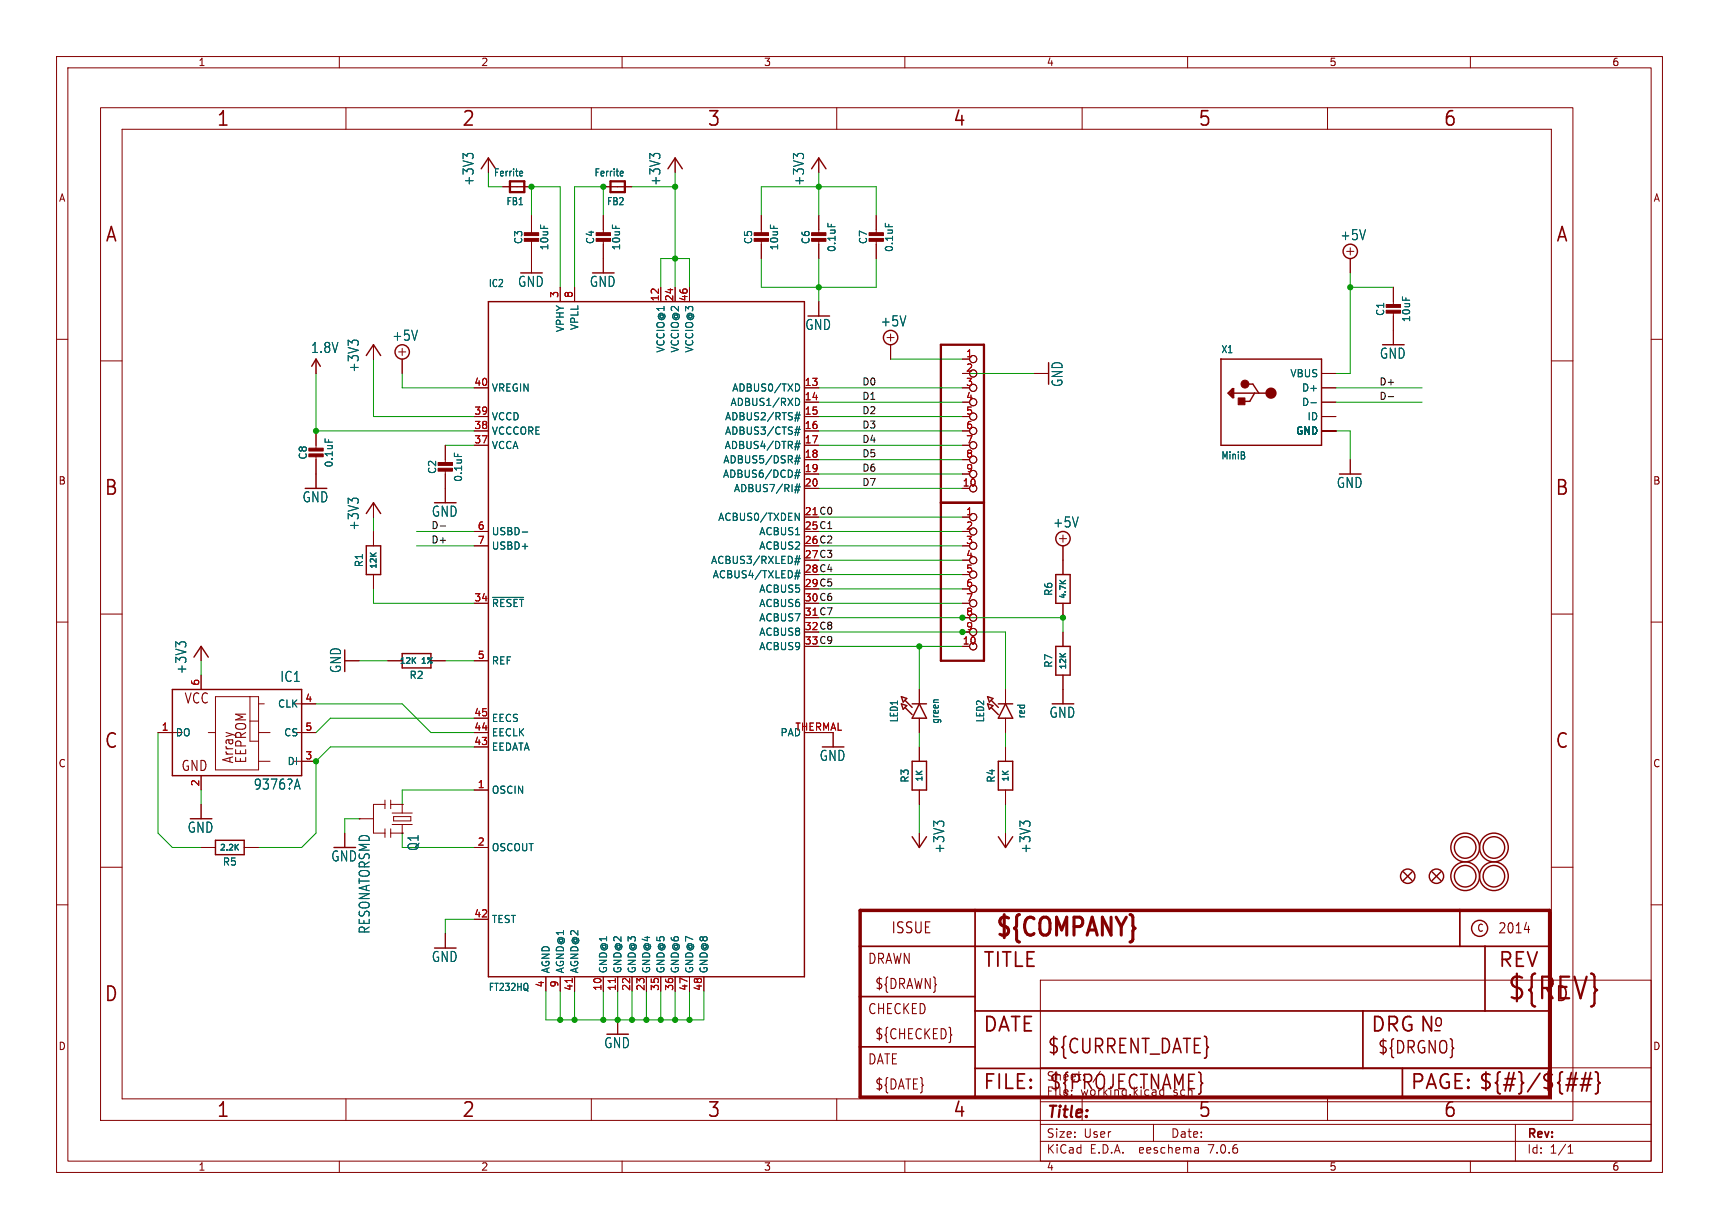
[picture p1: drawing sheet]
<svg xmlns="http://www.w3.org/2000/svg" width="304mm" height="217mm" viewBox="0 0 304 217" stroke-linecap="round" stroke-linejoin="round" font-family="sans-serif">
<g fill="none" stroke="#840000" stroke-width=".18">
<path d="M10 10h284v197.3h-284zM12 12h280v193.3h-280zM17.8 19h260.3v179.1h-260.3zM60 10v2M61.2 19v3.9M104.6 19v3.9M110 10v2M148 19v3.9M160 10v2M191.3 19v3.9M210 10v2M234.7 19v3.9"/>
<path d="M260 10v2M21.6 22.9h252.7v171.4h-252.7zM86.4 27.9v2.6M88.9 33h5.1M94 38.1v3.3M106.7 38.1v3.3M106.7 33h5.1M119.4 27.9v2.6M134.6 38.1v3.3M144.8 27.9v2.6M144.8 38.1v3.3M154.9 38.1v3.3"/>
<path d="M10 60h2M94 42.4v5.9M99.1 50.8v2.5M101.6 50.8v2.5M106.7 42.4v5.9M116.8 50.8v2.5M119.4 50.8v2.5M121.9 50.8v2.5M134.6 42.4v3.3M144.8 42.4v3.3M144.8 53.3v2.6M154.9 42.4v3.3"/>
<path d="M156.8 59.7h1.3M157.5 59.1v1.2M238.1 44.4h1.3M238.8 43.8v1.3M238.8 45.7v2.6M246.4 50.8v3.3M246.4 55.1v5.9M292 60h2M17.8 63.8h3.8M55.9 63.5v2.5M55.9 76.2v3.3M66 61v2.5"/>
<path d="M70.5 62.2h1.3M71.1 61.6v1.3M71.1 63.5v2.5M78.7 78.7v3.3M83.8 76.2h2.6M83.8 68.6h2.6M83.8 73.7h2.6M83.8 78.7h2.6M142.2 76.2h2.6M142.2 68.6h2.6M142.2 71.1h2.6M142.2 73.7h2.6"/>
<path d="M142.2 78.7h2.6M157.5 61v2.5M170.2 76.2h1.2M170.2 68.6h1.2M170.2 73.7h1.2M170.2 63.5h1.2M170.2 78.7h1.2M182.9 66h2.5M233.7 66h2.5M233.7 76.2h2.5M233.7 68.6h2.5M233.7 71.1h2.5"/>
<path d="M233.7 73.7h2.5M274.3 63.8h3.8M55.9 80.5v5.9M66 88.9v2.5M66 94v2.5M78.7 83.1v5.8M83.8 96.5h2.6M83.8 94h2.6M142.2 81.3h2.6M142.2 83.8h2.6M142.2 86.4h2.6M170.2 81.3h1.2"/>
<path d="M170.2 83.8h1.2M170.2 91.4h1.2M170.2 96.5h1.2M187.3 95.2h1.3M188 94.6v1.3M188 96.5v5.1M238.8 81.3v2.5M10 110h2M17.8 108.6h3.8M35.6 114.3v2.5M35.6 119.4v2.5M61 116.8h2.5"/>
<path d="M66 101.6v2.5M68.6 116.8h2.5M76.2 116.8h2.5M83.8 116.8h2.6M83.8 106.7h2.6M170.2 101.6h1.2M170.2 104.1h1.2M170.2 106.7h1.2M170.2 109.2h1.2M170.2 111.8h1.2M188 106.7v2.5M188 111.8v2.5"/>
<path d="M188 119.4v5.1M274.3 108.6h3.8M292 110h2M27.9 129.5h4.4M35.6 137.2v2.5M36.8 129.5h1.3M38.1 123.2h7.6v12.9h-7.6zM44.2 131.1h1.5M44.2 123.2v4.3h1.5M45.7 134.6h2.1M45.7 129.5h2.1M45.7 124.5h1"/>
<path d="M51.8 134.6h4.1M51.8 129.5h4.1M51.8 124.5h4.1M83.8 129.5h2.6M83.8 139.7h2.6M83.8 132.1h2.6M83.8 127h2.6M142.2 129.5h5.1v2.6M162.6 121.9v2.6M162.6 127v2.5M162.6 132.1v2.5M162.6 139.7v2.5"/>
<path d="M177.8 121.9v2.6M177.8 127v2.5M177.8 132.1v2.5M177.8 139.7v2.5M10 160h2M17.8 153.4h3.8M35.6 142.2v2.6M35.6 149.9h2.5M43.2 149.9h2.5M61 147.3v2.6M63.5 144.8h.1M63.5 144.8h2.5"/>
<path d="M68.1 142.2h-2.1v5.1h2.1M68.1 141.5v1.5M68.1 146.6v1.5M69.1 142.2h2M69.1 141.5v1.5M69.1 146.6v1.5M69.1 147.3h2M69.3 143.8h3.6M69.3 145.8h3.6M69.6 144.4h3v.8h-3zM71.1 142.2h.1M71.1 147.3h.1"/>
<path d="M71.1 142.2v1.6M71.1 145.8v1.5M83.8 149.9h2.6M162.6 147.3v2.6M177.8 147.3v2.6M274.3 153.4h3.8M292 160h2M78.7 165.1v2.5M83.8 162.6h2.6M96.5 172.7v2.6M99.1 172.7v2.6M101.6 172.7v2.6"/>
<path d="M106.7 172.7v2.6M109.2 172.7v2.6M111.8 172.7v2.6M114.3 172.7v2.6M116.8 172.7v2.6M119.4 172.7v2.6M121.9 172.7v2.6M124.5 172.7v2.6M184 173.3h108v32h-108zM61.2 194.3v3.8M104.6 194.3v3.8M109.2 180.3v2.6"/>
<path d="M148 194.3v3.8M184 198.8h108M184 194.8h108M184 188.8h108M191.3 194.3v3.8M204 198.8v3M234.7 194.3v3.8M268 198.8v6.5M60 205.3v2M110 205.3v2M160 205.3v2M184 201.8h108"/>
<path d="M210 205.3v2M211.8 203l.1 .9M211.9 203.8l-.1 .1M211.9 203.3h-.1M260 205.3v2M277.3 203.9h.8M277.3 202.8l.4-.4v1.5"/>
<circle cx="172.1" cy="63.5" r=".63"/>
<circle cx="172.1" cy="73.7" r=".63"/>
<circle cx="172.1" cy="76.2" r=".63"/>
<circle cx="172.1" cy="68.6" r=".63"/>
<circle cx="172.1" cy="78.7" r=".63"/>
<circle cx="172.1" cy="66" r=".63"/>
<circle cx="172.1" cy="71.1" r=".63"/>
<circle cx="172.1" cy="96.5" r=".63"/>
<circle cx="172.1" cy="99.1" r=".63"/>
<circle cx="172.1" cy="86.4" r=".63"/>
<circle cx="172.1" cy="83.8" r=".63"/>
<circle cx="172.1" cy="91.4" r=".63"/>
<circle cx="172.1" cy="81.3" r=".63"/>
<circle cx="172.1" cy="94" r=".63"/>
<circle cx="172.1" cy="104.1" r=".63"/>
<circle cx="172.1" cy="114.3" r=".63"/>
<circle cx="172.1" cy="109.2" r=".63"/>
<circle cx="172.1" cy="101.6" r=".63"/>
<circle cx="172.1" cy="106.7" r=".63"/>
<circle cx="172.1" cy="111.8" r=".63"/>
</g>
<g fill="none" stroke="#840000" stroke-width=".25">
<path d="M85.1 29.8l1.3-1.9 1.2 1.9M118.1 29.8l1.3-1.9 1.2 1.9M143.5 29.8l1.3-1.9 1.2 1.9M86.4 53.3h55.8v119.4h-55.8zM55.1 64.8l.8-1.3 .7 1.3M64.8 62.9l1.2-1.9 1.3 1.9M215.9 63.5h17.8v15.2h-17.8v-15.2M217.3 69.5l.4-.4v.8l-.2-.2v-.2M217.9 68.7h.2v1.6h-.2l-.8-.8zM217.9 68.7v1.4M218.1 69.5h6.6M220.5 67.9h1l1.1 1.6"/>
<path d="M221.8 69.5l-.8 1.5h-1.2M64.8 96.5h2.5v5.1h-2.5zM64.8 90.8l1.2-1.9 1.3 1.9M34.3 116.2l1.3-1.9 1.2 1.9M71.1 115.6h5.1v2.5h-5.1zM186.7 114.3h2.5v5.1h-2.5zM186.7 101.6h2.5v5.1h-2.5zM30.5 121.9h22.8v15.3h-22.8zM159.4 124.5l.9 .3-.6 .6zM159.4 123.2l.9 .3-.6 .6zM160 125.1l1.3 1.3M160 123.8l1.3 1.3"/>
<path d="M161.3 124.5h2.5M161.3 134.6h2.5v5.1h-2.5zM162.6 124.5l1.2 2.5h-2.5zM174.6 124.5l1 .3-.7 .6zM174.6 123.2l1 .3-.7 .6zM175.3 125.1l1.2 1.3M175.3 123.8l1.2 1.3M176.5 124.5h2.6M176.5 134.6h2.6v5.1h-2.6zM177.8 124.5l1.3 2.5h-2.6zM38.1 148.6h5.1v2.5h-5.1zM161.3 148l1.3 1.9 1.2-1.9"/>
<path d="M176.5 148l1.3 1.9 1.3-1.9M248.2 154.2l1.5 1.5M249.7 154.2l-1.5 1.5M253.2 154.2l1.6 1.5M254.8 154.2l-1.6 1.5"/>
<circle cx="157.5" cy="59.7" r="1.27"/>
<circle cx="238.8" cy="44.4" r="1.27"/>
<circle cx="71.1" cy="62.2" r="1.27"/>
<circle cx="188" cy="95.2" r="1.27"/>
<circle cx="248.9" cy="154.9" r="1.27"/>
<circle cx="254" cy="154.9" r="1.27"/>
<circle cx="259.1" cy="154.9" r="2.54"/>
<circle cx="259.1" cy="149.9" r="2.54"/>
<circle cx="259.1" cy="149.9" r="1.9"/>
<circle cx="259.1" cy="154.9" r="1.9"/>
<circle cx="264.2" cy="149.9" r="2.54"/>
<circle cx="264.2" cy="154.9" r="2.54"/>
<circle cx="264.2" cy="149.9" r="1.9"/>
<circle cx="264.2" cy="154.9" r="1.9"/>
<circle cx="261.6" cy="164.2" r="1.42"/>
</g>
<g fill="none" stroke="#006464" stroke-width=".18">
<path d="M82.6 27.6l-.7-.5v1M82.7 27.2h.8M92.1 30.3h.3v.3l-.5 .1M92.4 31.1h-.3M109.8 30.3h.3l.1 .3-.5 .1M110.1 31.1h-.3M115.6 27.6l-.7-.5v1M115.8 27.2h.7M141 27.6l-.7-.5v1M141.2 27.2h.7M146.4 39.5v.6M156.5 39.5v.6"/>
<path d="M57.5 77.6v.6M62.2 60.7l-.6-.5v.9M62.4 60.2h.8M140.5 73.9h.9M140.5 76.5h.9M140.5 79h.9M140.6 73.4h.9M140.6 75.9h.9M140.6 78.5h.9M140.7 70.4a.64 .64 0 0 1 .7 .7 .64 .64 0 0 1-.7 .6M141 67.9a.68 .68 0 0 1 .4 .6 .68 .68 0 0 1-.4 .7M141 72.8l-.4 1.7"/>
<path d="M141 75.4l-.4 1.6M141 77.9l-.4 1.7M141.4 72.8l-.4 1.7M141.4 75.4l-.4 1.6M141.4 77.9l-.4 1.7M231.8 71.2h1M62.2 88.6l-.6-.5v.9M62.4 88.2h.8M80.3 80.1v.6M92.4 94.1h.9M140.5 81.6h.9M140.5 84.1h.9"/>
<path d="M140.5 86.6h.9M140.5 99.3h.9M140.6 90.7l.7 1.3v-1.3M140.6 81h.9M140.6 83.6h.9M140.6 86.1h.9M140.6 98.8h.9M141 80.5l-.4 1.6M141 83l-.4 1.6M141 85.5l-.4 1.7M141 98.2l-.4 1.7M141.4 80.5l-.4 1.6"/>
<path d="M141.4 83l-.4 1.6M141.4 85.5l-.4 1.7M141.4 98.2l-.4 1.7M31.8 114l-.7-.5v.9M31.9 113.6h.8M87.1 105.6h5.5M140.5 101.9h.9M140.6 101.3h.9M141 100.8l-.4 1.6M141.4 100.8l-.4 1.6M52.2 139h.7M52.6 137.8l.5 1.7"/>
<path d="M165.8 145.7l-.7-.5v.9M166 145.3h.7M181 145.7l-.7-.5v.9M181.2 145.3h.8"/>
</g>
<g fill="#840000" stroke="#840000" stroke-width=".18">
<path d="M218.9 70.4h1.2v1.2h-1.2z"/>
<path d="M92.7 42.2h2.5v.5h-2.5z"/>
<path d="M92.7 41.1h2.5v.6h-2.5z"/>
<path d="M105.4 42.2h2.5v.5h-2.5z"/>
<path d="M105.4 41.1h2.5v.6h-2.5z"/>
<path d="M77.5 82.8h2.5v.5h-2.5z"/>
<path d="M77.5 81.8h2.5v.5h-2.5z"/>
<path d="M54.6 80.3h2.5v.5h-2.5z"/>
<path d="M54.6 79.2h2.5v.6h-2.5z"/>
<path d="M245.1 54.9h2.5v.5h-2.5z"/>
<path d="M245.1 53.8h2.5v.6h-2.5z"/>
<path d="M133.3 42.2h2.6v.5h-2.6z"/>
<path d="M133.3 41.1h2.6v.6h-2.6z"/>
<path d="M143.5 42.2h2.5v.5h-2.5z"/>
<path d="M143.5 41.1h2.5v.6h-2.5z"/>
<path d="M153.7 42.2h2.5v.5h-2.5z"/>
<path d="M153.7 41.1h2.5v.6h-2.5z"/>
<circle cx="220.1" cy="67.9" r=".7"/>
</g>
<circle cx="224.7" cy="69.5" r=".5" fill="none" stroke="#840000" stroke-width="1"/>
<path d="M90.2 32.1h2.5v1.9h-2.5zM107.9 32.1h2.6v1.9h-2.6zM166.4 61h7.6v55.8h-7.6zM166.4 88.9h7.6" fill="none" stroke="#840000" stroke-width=".41"/>
<path d="M152.1 161h121.9v33h-121.9z" fill="none" stroke="#840000" stroke-width=".61"/>
<path d="M152.1 176.2h20.3M152.1 167.3h121.9M172.4 161v33M172.4 178.8h101.6M241 178.8v10.1M258.1 161v6.3M262.6 167.3v11.5M152.1 185.1h20.3M172.4 188.9h101.6M248 188.9v5.1" fill="none" stroke="#840000" stroke-width=".3"/>
<path d="M276.9 191.8h1.8M277.1 190.8h1.9M278.7 189.7l-.7 3.2M279.4 191.8h1.9M279.7 190.8h1.8M280.4 189.7l-.7 3.2M281.3 189.7l-.8 3.2M282.1 189.5l.4 .2 .1 .2v1.2l.3 .4-.3 .3v1.2l-.1 .3-.4 .1" fill="none" stroke="#840000" stroke-width=".32"/>
<path d="M269.5 164.4h1M168.2 182.9l.1 .1-.1 .1" fill="none" stroke="#840000" stroke-width=".19"/>
<path d="M101.2 173v.7M108.8 173v.7" fill="none" stroke="#a90000" stroke-width=".18"/>
<path d="M245.5 70.1h.9M77.8 93h1" fill="none" stroke="#0f0f0f" stroke-width=".18"/>
<g fill="none" stroke="#009600" stroke-width=".18">
<path d="M86.4 30.5v2.5h2.5M94 38.1v-5.1h5.1v17.8M106.7 38.1v-5.1h-5.1v17.8M111.8 33h7.6M119.4 30.5v20.3M134.6 38.1v-5.1h20.3v5.1M144.8 30.5v7.6M116.8 50.8v-5.1h5.1v5.1M134.6 45.7v5.1h20.3v-5.1M144.8 45.7v7.6M238.8 50.8h7.6M238.8 48.3v17.7h-2.6"/>
<path d="M55.9 66v10.2h27.9M66 63.5v10.2h17.8M71.1 66v2.6h12.7M78.7 78.7h5.1M144.8 71.1h25.4M144.8 68.6h25.4M144.8 78.7h25.4M144.8 73.7h25.4M144.8 76.2h25.4M157.5 63.5h12.7M170.2 66h12.7M236.2 71.1h15.3"/>
<path d="M236.2 68.6h15.3M236.2 76.2h2.6v5.1M66 91.4v2.6M73.7 96.5h10.1M73.7 94h10.1M144.8 81.3h25.4M144.8 86.4h25.4M144.8 91.4h25.4M144.8 83.8h25.4M144.8 96.5h25.4M144.8 99.1h25.4M144.8 94h25.4"/>
<path d="M35.6 116.8v2.6M63.5 116.8h5.1M66 104.1v2.6h17.8M78.7 116.8h5.1M144.8 109.2h43.2v2.6M144.8 111.8h33v10.1M144.8 114.3h25.4M144.8 101.6h25.4M144.8 104.1h25.4M144.8 106.7h25.4M162.6 114.3v7.6M27.9 129.5v17.8l2.6 2.6h5.1"/>
<path d="M35.6 139.7v2.5M55.9 124.5h15.2l5.1 5h7.6M83.8 132.1h-25.4l-2.5 2.5v12.7l-2.6 2.6h-7.6M83.8 139.7h-12.7v2.5M83.8 127h-25.4l-2.5 2.5M162.6 129.5v2.6M177.8 129.5v2.6M63.5 144.8h-2.5v2.5M71.1 147.3v2.6h12.7M162.6 142.2v5.1M177.8 142.2v5.1M83.8 162.6h-5.1v2.5"/>
<path d="M96.5 175.3v5h28v-5M99.1 175.3v5M101.6 175.3v5M106.7 175.3v5M109.2 175.3v5M111.8 175.3v5M114.3 175.3v5M116.8 175.3v5M119.4 175.3v5M121.9 175.3v5"/>
</g>
<g fill="#009600" stroke="#009600" stroke-width=".18">
<circle cx="106.7" cy="33" r=".46"/>
<circle cx="55.9" cy="76.2" r=".46"/>
<circle cx="94" cy="33" r=".46"/>
<circle cx="121.9" cy="180.3" r=".46"/>
<circle cx="116.8" cy="180.3" r=".46"/>
<circle cx="114.3" cy="180.3" r=".46"/>
<circle cx="119.4" cy="180.3" r=".46"/>
<circle cx="170.2" cy="109.2" r=".46"/>
<circle cx="111.8" cy="180.3" r=".46"/>
<circle cx="109.2" cy="180.3" r=".46"/>
<circle cx="170.2" cy="111.8" r=".46"/>
<circle cx="162.6" cy="114.3" r=".46"/>
<circle cx="238.8" cy="50.8" r=".46"/>
<circle cx="119.4" cy="33" r=".46"/>
<circle cx="119.4" cy="45.7" r=".46"/>
<circle cx="144.8" cy="50.8" r=".46"/>
<circle cx="144.8" cy="33" r=".46"/>
<circle cx="188" cy="109.2" r=".46"/>
<circle cx="101.6" cy="180.3" r=".46"/>
<circle cx="99.1" cy="180.3" r=".46"/>
<circle cx="106.7" cy="180.3" r=".46"/>
<circle cx="55.9" cy="134.6" r=".46"/>
</g>
<text font-size="5.3" fill="#840000" x="266.4" y="177.3">${REV}</text>
<text font-size="4.4" fill="#840000" x="175.7" y="166.3">${COMPANY}</text>
<g font-size="3.5" fill="#840000">
<text x="38.2" y="22.7">1</text>
<text x="81.6" y="22.7">2</text>
<text x="125" y="22.7">3</text>
<text x="168.4" y="22.7">4</text>
<text x="211.8" y="22.7">5</text>
<text x="255.1" y="22.7">6</text>
<text x="18.5" y="43.1">A</text>
<text x="275" y="43.1">A</text>
<text x="18.3" y="87.9">B</text>
<text x="274.9" y="87.9">B</text>
<text x="18.3" y="132.7">C</text>
<text x="274.9" y="132.7">C</text>
<text x="173.7" y="171.4">TITLE</text>
<text x="264.8" y="171.4">REV</text>
<text x="18.3" y="177.4">D</text>
<text x="274.9" y="177.4">D</text>
<text x="173.7" y="182.9">DATE</text>
<text x="242.3" y="182.9">DRG N</text>
<text x="185.1" y="186.7">${CURRENT_DATE}</text>
<text x="38.2" y="197.9">1</text>
<text x="81.6" y="197.9">2</text>
<text x="125" y="197.9">3</text>
<text x="168.4" y="197.9">4</text>
<text x="173.7" y="193">FILE:</text>
<text x="185.4" y="193">${PROJECTNAME}</text>
<text x="211.8" y="197.9">5</text>
<text x="249.3" y="193">PAGE: ${#}/${##}</text>
<text x="255.1" y="197.9">6</text>
</g>
<g font-size="3" fill="#840000">
<text x="253.4" y="181.9">o</text>
<text x="243.5" y="186.6">${DRGNO}</text>
</g>
<text font-size="2.8" fill="#840000" x="185" y="198.2">Title:</text>
<text font-size="2.7" fill="#840000" x="157.5" y="165.3">ISSUE</text>
<g font-size="2.5" fill="#006464">
<text x="84" y="33" transform="rotate(-90 84 33)">+3V3</text>
<text x="117" y="33" transform="rotate(-90 117 33)">+3V3</text>
<text x="142.4" y="33" transform="rotate(-90 142.4 33)">+3V3</text>
<text x="236.9" y="42.7">+5V</text>
<text x="91.5" y="50.9">GND</text>
<text x="104.2" y="50.9">GND</text>
<text x="142.3" y="58.6">GND</text>
<text x="155.6" y="57.9">+5V</text>
<text x="54.9" y="62.6">1.8V</text>
<text x="63.6" y="66" transform="rotate(-90 63.6 66)">+3V3</text>
<text x="69.3" y="60.5">+5V</text>
<text x="243.9" y="63.6">GND</text>
<text x="188.1" y="68.5" transform="rotate(-90 188.1 68.5)">GND</text>
<text x="53.4" y="89">GND</text>
<text x="236.3" y="86.5">GND</text>
<text x="63.6" y="93.9" transform="rotate(-90 63.6 93.9)">+3V3</text>
<text x="76.3" y="91.6">GND</text>
<text x="186.1" y="93.5">+5V</text>
<text x="33.2" y="119.3" transform="rotate(-90 33.2 119.3)">+3V3</text>
<text x="60.5" y="119.1" transform="rotate(-90 60.5 119.1)">GND</text>
<text x="49.5" y="120.8">IC1</text>
<text x="185.5" y="127.1">GND</text>
<text x="144.8" y="134.8">GND</text>
<text x="44.8" y="139.8">9376?A</text>
<text x="33.1" y="147.5">GND</text>
<text x="58.5" y="152.5">GND</text>
<text x="74.2" y="150.6" transform="rotate(-90 74.2 150.6)">Q1</text>
<text x="167.2" y="151" transform="rotate(-90 167.2 151)">+3V3</text>
<text x="182.4" y="151" transform="rotate(-90 182.4 151)">+3V3</text>
<text x="65.6" y="165.2" transform="rotate(-90 65.6 165.2)">RESONATORSMD</text>
<text x="76.3" y="170.3">GND</text>
<text x="106.7" y="185.6">GND</text>
</g>
<g font-size="2.5" fill="#840000">
<text x="32.5" y="124.7">VCC</text>
<text x="32" y="136.6">GND</text>
<text x="41.5" y="135.1" transform="rotate(-90 41.5 135.1)">Array</text>
<text x="43.8" y="135.1" transform="rotate(-90 43.8 135.1)">EEPROM</text>
<text x="264.8" y="165.3">2014</text>
<text x="153.4" y="170.7">DRAWN</text>
<text x="153.4" y="179.6">CHECKED</text>
<text x="154.6" y="175.2">${DRAWN}</text>
<text x="154.6" y="184">${CHECKED}</text>
<text x="153.4" y="188.5">DATE</text>
<text x="154.6" y="192.9">${DATE}</text>
</g>
<g font-size="2.1" fill="#840000">
<text x="185" y="191.3">Sheet:</text>
<text x="193.2" y="191.3">/</text>
<text x="185" y="194">File:</text>
<text x="191" y="194">working.kicad_sch</text>
<text x="185" y="201.4">Size:</text>
<text x="191.6" y="201.4">User</text>
<text x="207" y="201.4">Date:</text>
<text x="270" y="201.6">Rev:</text>
<text x="185" y="204.2">KiCad</text>
<text x="192.7" y="204.2">E.D.A.</text>
<text x="201.6" y="204.2">eeschema</text>
<text x="213.9" y="204.2">7.0.6</text>
<text x="270" y="204.2">Id:</text>
<text x="274" y="204.2">1/1</text>
</g>
<g font-size="1.8" fill="#840000">
<text x="35" y="11.9">1</text>
<text x="85" y="11.9">2</text>
<text x="135" y="11.9">3</text>
<text x="185" y="11.9">4</text>
<text x="235" y="11.9">5</text>
<text x="285" y="11.9">6</text>
<text x="10.3" y="35.9">A</text>
<text x="292.3" y="35.9">A</text>
<text x="10.3" y="85.9">B</text>
<text x="292.2" y="85.9">B</text>
<text x="142.2" y="93.7">25 C1</text>
<text x="142.2" y="96.3">26 C2</text>
<text x="142.2" y="98.8">27 C3</text>
<text x="142.2" y="101.3">28 C4</text>
<text x="142.2" y="103.9">29 C5</text>
<text x="142.2" y="106.4">30 C6</text>
<text x="142.2" y="111.5">32 C8</text>
<text x="142.2" y="114">33 C9</text>
<text x="10.3" y="135.9">C</text>
<text x="292.2" y="135.9">C</text>
<text x="261.1" y="165">C</text>
<text x="10.3" y="185.9">D</text>
<text x="292.2" y="185.9">D</text>
<text x="35" y="207.2">1</text>
<text x="85" y="207.2">2</text>
<text x="135" y="207.2">3</text>
<text x="185" y="207.2">4</text>
<text x="235" y="207.2">5</text>
<text x="285" y="207.2">6</text>
</g>
<g font-size="1.8" fill="#006464">
<text x="87.3" y="31.4">Ferrite</text>
<text x="105" y="31.4">Ferrite</text>
<text x="89.5" y="36.5">FB1</text>
<text x="107.2" y="36.5">FB2</text>
<text x="92.6" y="43.3" transform="rotate(-90 92.6 43.3)">C3</text>
<text x="97.1" y="44.4" transform="rotate(-90 97.1 44.4)">10uF</text>
<text x="105.3" y="43.3" transform="rotate(-90 105.3 43.3)">C4</text>
<text x="109.8" y="44.4" transform="rotate(-90 109.8 44.4)">10uF</text>
<text x="133.2" y="43.3" transform="rotate(-90 133.2 43.3)">C5</text>
<text x="137.8" y="44.4" transform="rotate(-90 137.8 44.4)">10uF</text>
<text x="143.4" y="43.3" transform="rotate(-90 143.4 43.3)">C6</text>
<text x="147.9" y="44.7" transform="rotate(-90 147.9 44.7)">0.1uF</text>
<text x="153.5" y="43.3" transform="rotate(-90 153.5 43.3)">C7</text>
<text x="158.1" y="44.7" transform="rotate(-90 158.1 44.7)">0.1uF</text>
<text x="86.3" y="51">IC2</text>
<text x="99.9" y="58.8" transform="rotate(-90 99.9 58.8)">VPHY</text>
<text x="102.5" y="58.5" transform="rotate(-90 102.5 58.5)">VPLL</text>
<text x="245" y="56" transform="rotate(-90 245 56)">C1</text>
<text x="249.5" y="57.1" transform="rotate(-90 249.5 57.1)">10uF</text>
<text x="117.7" y="62.5" transform="rotate(-90 117.7 62.5)">VCCIO@1</text>
<text x="120.2" y="62.5" transform="rotate(-90 120.2 62.5)">VCCIO@2</text>
<text x="122.8" y="62.5" transform="rotate(-90 122.8 62.5)">VCCIO@3</text>
<text x="215.9" y="62.7">X1</text>
<text x="86.9" y="69.4">VREGIN</text>
<text x="129.1" y="72">ADBUS1/RXD</text>
<text x="129.4" y="69.4">ADBUS0/TXD</text>
<text x="228.1" y="66.9">VBUS</text>
<text x="230.1" y="69.4">D+</text>
<text x="230.1" y="72">D-</text>
<text x="86.9" y="77.1">VCCCORE</text>
<text x="86.9" y="74.5">VCCD</text>
<text x="128.1" y="74.5">ADBUS2/RTS#</text>
<text x="128.1" y="77.1">ADBUS3/CTS#</text>
<text x="229.1" y="77.1">GND</text>
<text x="231.1" y="74.5">ID</text>
<text x="54.5" y="81.4" transform="rotate(-90 54.5 81.4)">C8</text>
<text x="59" y="82.8" transform="rotate(-90 59 82.8)">0.1uF</text>
<text x="77.3" y="83.9" transform="rotate(-90 77.3 83.9)">C2</text>
<text x="86.9" y="79.6">VCCA</text>
<text x="127.8" y="82.1">ADBUS5/DSR#</text>
<text x="128" y="79.6">ADBUS4/DTR#</text>
<text x="215.9" y="81.4">MiniB</text>
<text x="81.9" y="85.3" transform="rotate(-90 81.9 85.3)">0.1uF</text>
<text x="127.7" y="84.7">ADBUS6/DCD#</text>
<text x="129.7" y="87.2">ADBUS7/RI#</text>
<text x="86.9" y="94.8">USBD-</text>
<text x="126.9" y="92.3">ACBUS0/TXDEN</text>
<text x="134.2" y="94.8">ACBUS1</text>
<text x="64.4" y="100.4" transform="rotate(-90 64.4 100.4)">R1</text>
<text x="86.9" y="97.4">USBD+</text>
<text x="125.6" y="99.9">ACBUS3/RXLED#</text>
<text x="134.2" y="97.4">ACBUS2</text>
<text x="86.9" y="107.5">~{RESET}</text>
<text x="125.9" y="102.5">ACBUS4/TXLED#</text>
<text x="134.2" y="105">ACBUS5</text>
<text x="134.2" y="107.5">ACBUS6</text>
<text x="186.3" y="105.5" transform="rotate(-90 186.3 105.5)">R6</text>
<text x="134.2" y="110.1">ACBUS7</text>
<text x="134.2" y="112.6">ACBUS8</text>
<text x="86.9" y="117.7">REF</text>
<text x="134.2" y="115.2">ACBUS9</text>
<text x="186.3" y="118.2" transform="rotate(-90 186.3 118.2)">R7</text>
<text x="49.1" y="125.3">CLK</text>
<text x="72.3" y="120.2">R2</text>
<text x="31" y="130.4">DO</text>
<text x="50.1" y="130.4">CS</text>
<text x="86.9" y="130.4">EECLK</text>
<text x="86.9" y="127.9">EECS</text>
<text x="137.9" y="130.4">PAD</text>
<text x="159" y="127.8" transform="rotate(-90 159 127.8)">LED1</text>
<text x="166.2" y="128.1" transform="rotate(-90 166.2 128.1)">green</text>
<text x="174.2" y="127.8" transform="rotate(-90 174.2 127.8)">LED2</text>
<text x="181.5" y="127.1" transform="rotate(-90 181.5 127.1)">red</text>
<text x="50.8" y="135.5">DI</text>
<text x="86.9" y="132.9">EEDATA</text>
<text x="86.9" y="140.6">OSCIN</text>
<text x="160.9" y="138.5" transform="rotate(-90 160.9 138.5)">R3</text>
<text x="176.1" y="138.5" transform="rotate(-90 176.1 138.5)">R4</text>
<text x="39.3" y="153.3">R5</text>
<text x="86.9" y="150.7">OSCOUT</text>
<text x="86.9" y="163.4">TEST</text>
<text x="97.4" y="172.2" transform="rotate(-90 97.4 172.2)">AGND</text>
<text x="99.9" y="172.2" transform="rotate(-90 99.9 172.2)">AGND@1</text>
<text x="102.5" y="172.2" transform="rotate(-90 102.5 172.2)">AGND@2</text>
<text x="107.5" y="172.2" transform="rotate(-90 107.5 172.2)">GND@1</text>
<text x="110.1" y="172.2" transform="rotate(-90 110.1 172.2)">GND@2</text>
<text x="112.6" y="172.2" transform="rotate(-90 112.6 172.2)">GND@3</text>
<text x="115.2" y="172.2" transform="rotate(-90 115.2 172.2)">GND@4</text>
<text x="117.7" y="172.2" transform="rotate(-90 117.7 172.2)">GND@5</text>
<text x="120.2" y="172.2" transform="rotate(-90 120.2 172.2)">GND@6</text>
<text x="122.8" y="172.2" transform="rotate(-90 122.8 172.2)">GND@7</text>
<text x="125.3" y="172.2" transform="rotate(-90 125.3 172.2)">GND@8</text>
<text x="86.3" y="175.4">FT232HQ</text>
</g>
<g font-size="1.8" fill="#a90000">
<text x="98.8" y="52.8" transform="rotate(-90 98.8 52.8)">3</text>
<text x="101.3" y="52.8" transform="rotate(-90 101.3 52.8)">8</text>
<text x="116.6" y="53.4" transform="rotate(-90 116.6 53.4)">12</text>
<text x="119.1" y="53.4" transform="rotate(-90 119.1 53.4)">24</text>
<text x="121.7" y="53.4" transform="rotate(-90 121.7 53.4)">46</text>
<text x="170.7" y="63.2">1</text>
<text x="170.7" y="65.8">2</text>
<text x="83.8" y="68.3">40</text>
<text x="142.2" y="68.3">13</text>
<text x="142.2" y="70.9">14</text>
<text x="170.7" y="68.3">3</text>
<text x="170.7" y="70.9">4</text>
<text x="83.8" y="75.9">38</text>
<text x="83.8" y="73.4">39</text>
<text x="142.2" y="73.4">15</text>
<text x="142.2" y="75.9">16</text>
<text x="170.7" y="73.4">5</text>
<text x="170.7" y="75.9">6</text>
<text x="83.8" y="78.5">37</text>
<text x="142.2" y="78.5">17</text>
<text x="142.2" y="81">18</text>
<text x="142.2" y="83.6">19</text>
<text x="170.7" y="78.5">7</text>
<text x="170.7" y="81">8</text>
<text x="170.7" y="83.6">9</text>
<text x="142.2" y="86.1">20</text>
<text x="170.1" y="86.1">10</text>
<text x="84.4" y="93.7">6</text>
<text x="142.2" y="91.2">21 C0</text>
<text x="142.2" y="91.2">21</text>
<text x="142.2" y="93.7">25</text>
<text x="170.7" y="91.2">1</text>
<text x="170.7" y="93.7">2</text>
<text x="84.4" y="96.3">7</text>
<text x="142.2" y="96.3">26</text>
<text x="142.2" y="98.8">27</text>
<text x="142.2" y="101.3">28</text>
<text x="170.7" y="96.3">3</text>
<text x="170.7" y="98.8">4</text>
<text x="170.7" y="101.3">5</text>
<text x="83.8" y="106.4">34</text>
<text x="142.2" y="103.9">29</text>
<text x="142.2" y="106.4">30</text>
<text x="170.7" y="103.9">6</text>
<text x="170.7" y="106.4">7</text>
<text x="142.2" y="109">31 C7</text>
<text x="142.2" y="109">31</text>
<text x="142.2" y="111.5">32</text>
<text x="170.7" y="109">8</text>
<text x="170.7" y="111.5">9</text>
<text x="84.4" y="116.6">5</text>
<text x="142.2" y="114">33</text>
<text x="170.1" y="114">10</text>
<text x="35.3" y="121.4" transform="rotate(-90 35.3 121.4)">6</text>
<text x="53.9" y="124.2">4</text>
<text x="28.5" y="129.3">1</text>
<text x="53.9" y="129.3">5</text>
<text x="83.8" y="131.8">43</text>
<text x="83.8" y="129.3">44</text>
<text x="83.8" y="126.7">45</text>
<text x="140.5" y="129.3">THERMAL</text>
<text x="53.9" y="134.4">3</text>
<text x="35.3" y="139.1" transform="rotate(-90 35.3 139.1)">2</text>
<text x="84.4" y="139.4">1</text>
<text x="84.4" y="149.6">2</text>
<text x="83.8" y="162.3">42</text>
<text x="96.3" y="174.7" transform="rotate(-90 96.3 174.7)">4</text>
<text x="98.8" y="174.7" transform="rotate(-90 98.8 174.7)">9</text>
<text x="101.3" y="175.3" transform="rotate(-90 101.3 175.3)">41</text>
<text x="106.4" y="175.3" transform="rotate(-90 106.4 175.3)">10</text>
<text x="109" y="175.3" transform="rotate(-90 109 175.3)">11</text>
<text x="111.5" y="175.3" transform="rotate(-90 111.5 175.3)">22</text>
<text x="114" y="175.3" transform="rotate(-90 114 175.3)">23</text>
<text x="116.6" y="175.3" transform="rotate(-90 116.6 175.3)">35</text>
<text x="119.1" y="175.3" transform="rotate(-90 119.1 175.3)">36</text>
<text x="121.7" y="175.3" transform="rotate(-90 121.7 175.3)">47</text>
<text x="124.2" y="175.3" transform="rotate(-90 124.2 175.3)">48</text>
</g>
<g font-size="1.7" fill="#0f0f0f">
<text x="152.4" y="70.8">D1</text>
<text x="152.4" y="68.2">D0</text>
<text x="243.8" y="68.2">D+</text>
<text x="243.8" y="70.8">D-</text>
<text x="152.4" y="73.3">D2</text>
<text x="152.4" y="75.9">D3</text>
<text x="152.4" y="80.9">D5</text>
<text x="152.4" y="83.5">D6</text>
<text x="152.4" y="78.4">D4</text>
<text x="152.4" y="86">D7</text>
<text x="76.2" y="93.6">D-</text>
<text x="76.2" y="96.2">D+</text>
</g>
<g font-size="1.4" fill="#006464">
<text x="66.9" y="100.7" transform="rotate(-90 66.9 100.7)">12K</text>
<text x="188.8" y="106.1" transform="rotate(-90 188.8 106.1)">4.7K</text>
<text x="70.5" y="117.7">12K</text>
<text x="74.7" y="117.7">1%</text>
<text x="188.8" y="118.5" transform="rotate(-90 188.8 118.5)">12K</text>
<text x="163.4" y="138.4" transform="rotate(-90 163.4 138.4)">1K</text>
<text x="178.6" y="138.4" transform="rotate(-90 178.6 138.4)">1K</text>
<text x="38.7" y="150.7">2.2K</text>
</g>
</svg>
